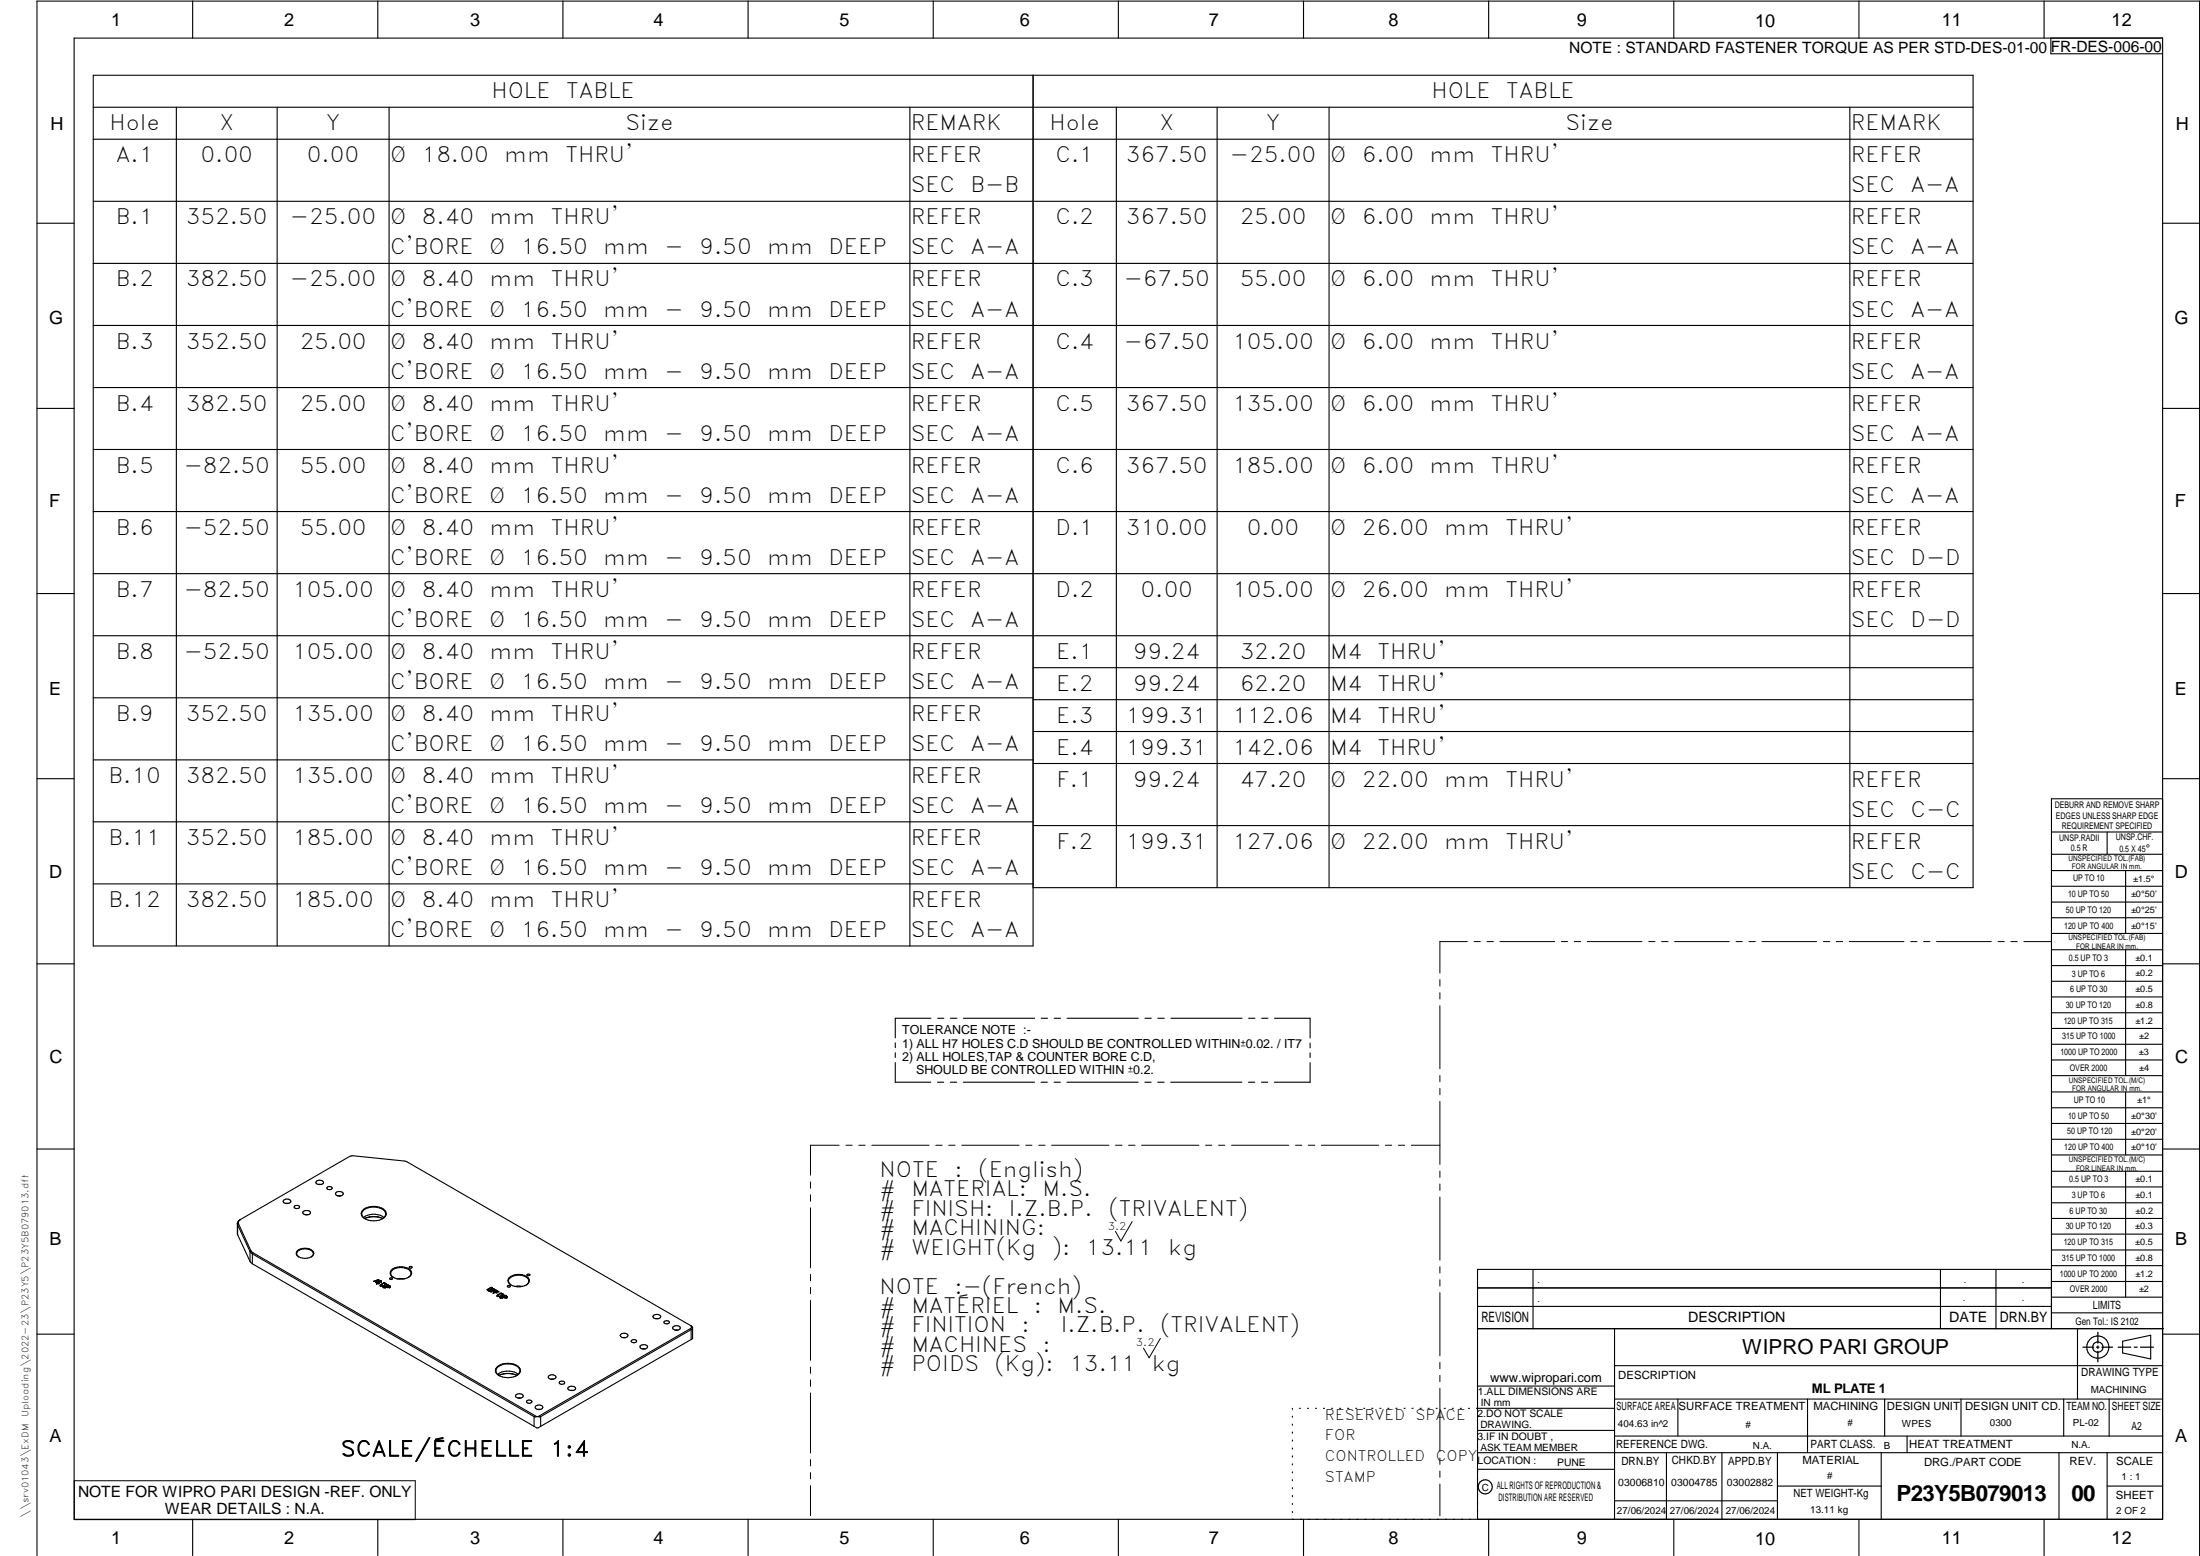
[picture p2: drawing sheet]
<svg xmlns="http://www.w3.org/2000/svg" width="594mm" height="420mm" viewBox="0 0 594 420" stroke-linecap="round" stroke-linejoin="round" font-family="sans-serif">
<g fill="none" stroke="#000" stroke-width=".3">
<path d="M20 10.3h564v400h-564zM52 .3v10M102 .3v10M152 .3v10M202 .3v10M252 .3v10M302 .3v10M352 .3v10M402 .3v10M452 .3v10M502 .3v10M552 .3v10"/>
<path d="M553.8 10.3v4.2h30.2M25.2 29h507.6M25.2 37.6h507.6M47.6 29v226.4M74.8 29v226.4M105.1 29v226.4M245.7 29v226.4M279 20.3v235.1h-253.8v-235.1h507.6v219.4h-253.8M301.4 29v210.7M328.7 29v210.7M358.9 29v210.7M499.5 29v210.7"/>
<path d="M25.2 54.4h507.6M10 60.3h10M25.2 71.1h507.6M584 60.3h10M25.2 87.9h507.6M10 110.3h10M25.2 104.6h507.6M584 110.3h10M25.2 121.4h507.6M25.2 138.1h507.6M25.2 154.9h507.6M10 160.3h10"/>
<path d="M25.2 171.7h507.6M584 160.3h10M25.2 188.4h253.8M279 180.3h253.8M279 188.9h253.8M279 197.5h253.8M10 210.3h10M25.2 205.2h253.8M279 206.2h253.8M584 215.7h-30v143.1M584 210.3h10M25.2 221.9h253.8"/>
<path d="M25.2 238.7h253.8M279 222.9h253.8M554 224.7h30M554 230.7h30M554 235.1h30M554 239.3h30M569 224.7v6M574 235.1v17M554 243.6h30M554 247.8h30M554 252.1h30M554 256.5h30"/>
<path d="M574 256.5v33.9M10 260.3h10M251.4 275h-9.6v5.2M253.2 275h1.7M256.7 275h1.7M260.2 275h19.2M281.2 275h1.7M284.7 275h1.7M288.2 275h19.2M309.2 275h1.7M312.7 275h1.7M316.2 275h19.2"/>
<path d="M337.2 275h1.7M340.7 275h1.7M344.2 275h9.6v5.3M554 260.7h30M554 265h30M554 269.2h30M554 273.5h30M554 277.7h30M584 260.3h10M241.8 281.6v1.3M241.8 284.3v1.2M241.8 286.9v5.3h9.5"/>
<path d="M253.1 292.2h1.7M256.6 292.2h1.8M260.1 292.2h19.3M281.1 292.2h1.7M284.6 292.2h1.7M288.1 292.2h19.2M309.2 292.2h1.6M312.6 292.2h1.8M316.1 292.2h19.3M337.1 292.2h1.7M340.6 292.2h1.7M353.8 287v5.2h-9.7"/>
<path d="M353.8 281.6v1.4M353.8 284.3v1.3M554 282h30M554 286.2h30M554 290.4h30M554 294.9h30M554 299.1h30M574 294.9v17M10 310.3h10M85.9 319.8h.8M85.9 319.8l-.5-.3-.1-.2a1.2 1.2 0 0 1 2.1 0l-.1 .2-.6 .3M86.7 319.8h-.8"/>
<path d="M554 303.4h30M554 307.6h30M554 311.9h30M554 316.3h30M574 316.3v34M584 310.3h10M64.1 330.4l.1 3M64.1 330.4l.1 .4M64.2 330.8l3.3 7.1M64.2 330.8v2.6M64.2 333.4l3.3 7.2M64.4 330.5l3.3 7.2"/>
<path d="M64.4 330.5l-.2 .3M65 329.3l29.4-17 .9-.2 14 1.4 77.2 44.4M65 329.3a.99 .99 0 0 0-.6 1.2M65 329.3l-.6 .3-.3 .8M67.5 337.9v2.7M67.5 337.9l.6 .7M67.7 337.7l.6 .6M67.7 337.7l-.2 .2M68.1 338.6l76.1 43.9M68.1 338.6v2.6M68.3 338.3l76.6 44.2M68.3 338.3l-.2 .3"/>
<path d="M77.1 325h.8M77.1 325l-.7-.6a1.2 1.2 0 0 1 2.2 0l-.7 .6M77.9 325h-.8M79.5 325.7l.5-.2 .7 .1 .2 .4-.5 .3a.76 .76 0 0 1-1-.4zM81.8 327.2l1-.3a.9 .9 0 0 1 1.1 .5 1.24 1.24 0 0 1-2.2 0zM83.2 328h-.8M84 339.4a3.3 3.3 0 0 1-4-.6 1.51 1.51 0 0 1 1.7-1.7h.7a2.1 2.1 0 0 1 2.3 1.3v.4l-.7 .6M84.4 339.1a1.21 1.21 0 0 0-.1-1.2 1.21 1.21 0 0 0-1.1-.6 2.77 2.77 0 0 0-3 .9 .94 .94 0 0 0 .5 1.2M88.3 320.6a.79 .79 0 0 1 1.4 .3l-.5 .3a.78 .78 0 0 1-1-.4zM91.2 322.9l-.3-.1-.3-.5a1.24 1.24 0 0 1 2.1 0l-.1 .3-.6 .3M91.2 322.9h.8M92 322.9h-.8"/>
<path d="M97.9 326.9a4.8 4.8 0 0 1 6.1 0 1.49 1.49 0 0 1-1 2.3 4.5 4.5 0 0 1-5.4-1.1l-.1-.4zM98.5 329l2-.5 1.6 .1 1.3 .4-2.1-.5-1.5 .1zM103.7 328.8a4.8 4.8 0 0 0-5.6 0M103.7 328.8l-.5 .3M103.7 328.8a1.39 1.39 0 0 0-.6-2.4 4.5 4.5 0 0 0-5.4 1 1.43 1.43 0 0 0 .9 1.7M554 320.5h30M554 324.8h30M554 329h30M554 333.2h30M554 337.5h30M67.5 340.6l.6 .6M68.1 341.2l76.1 43.9"/>
<path d="M101.5 345.9h.1M101.5 345.9l.2 .1M101.6 346.1h.1M101.7 346.3h.1M101.7 346.5h.1M101.7 346.4h.1M101.7 346h.1M101.8 346.4h.1M101.8 346.5h.1M101.8 346.3h.1M101.8 346.5h.3M102.1 345.7h.1"/>
<path d="M102.1 345.7l-.6 .2M102.1 345.7l-.4 .3-.2-.1M102.2 346.5h.1M102.2 346.5h-.1M102.3 345.5l-1.4 .5h.7M102.3 345.5h.1M102.3 345.5l-1.4 .5M102.3 346.3h.1M102.3 346v.3M102.3 346.3v.1M102.3 345.5l-.9 .8 .7-.6M102.3 346.3l-.1 .2"/>
<path d="M102.3 346v.1M102.4 346.1h.1M102.4 346.1v.2M102.4 346.4h.1M102.4 346.4l-.2 .2-.5-.1M102.4 345.9l-.1 .1M102.7 345.9l.2 .2M102.7 345.9l-.3 .1v.4M102.7 345.8l-.3 .1M102.7 345.8l.3 .3-.1-.2M102.7 347l.5 .2M102.7 347h.1"/>
<path d="M102.8 345.8l-.4 .1M102.8 347h.1M102.9 346.1h.1M102.9 347h.1M102.9 347l.3 .2M102.9 347.2h.3M103.4 347.3v.1M103.4 347.4l.5 .2M103.4 347.4h.1M103.5 347.3v.1M103.5 347.3h.1M103.5 347.4h.1"/>
<path d="M103.6 347.5h.1M103.7 346.4l-1 .6M103.7 346.4l-1 .5M103.7 346.4h.1M103.8 346.4h.1M103.8 346.5l.4 .1M103.9 346.5l.2 .2M104.1 346.7l-.4-.2-.8 .5M104.3 346.7l-.9 .6M104.3 346.7h.1M104.6 347.5l.4 .1M104.6 347.5h.1"/>
<path d="M104.8 347h.1M104.8 347l-.9 .6M104.8 347l-1.2 .5h.3M104.8 347l-.9 .5M105 347.1l.3 .2M105 347.1h.1M105.1 347.6h.1M105.1 347.5l-.1 .1M105.2 347.3l-.2-.1-.4 .3M105.2 347.3l.1 .1M105.2 347.5h.1M105.2 347.3h.1"/>
<path d="M105.2 347.5h-.1M105.3 345.1h.4l.3 .2-.5 .2-.3-.2zM105.3 347.4h.1M105.3 347.4l-.2 .2M105.3 347.3l-.3-.2-1.1 .7 .6-.3 .4 .2 .5-.3M105.3 347.3h.1M105.4 347.3h.1M105.4 347.4h.1M105.4 347.3v.1M105.7 342.9a3.9 3.9 0 0 1 5.4 .4 1.74 1.74 0 0 1-1.8 2l-.7 .1a3.2 3.2 0 0 1-3.2-1.3v-.4zM106.2 344.9a1.26 1.26 0 0 1-.7-1.4 1.26 1.26 0 0 1 1.2-1 3.7 3.7 0 0 1 4.2 1 1.16 1.16 0 0 1-.7 1.4M109.2 345.3h-1.9"/>
<path d="M110.6 342.1l.4-.1 .3 .2-.5 .2-.2-.1zM131.7 348.3l.2 .1M131.7 348.3h.1M131.9 348.4h.1M132 348.4h.1M132.2 348.7l1.2-.6zM132.5 348.8l1.1-.6 .5 .2-.5-.1-.3 .2 .3 .2-.4-.2zM132.6 347.6l.4 .2M132.6 347.6l-1.1 .7M132.6 347.7l.4 .2M132.6 347.6h.1M132.6 347.7l-.9 .5 .2 .2"/>
<path d="M132.9 348l-.8 .4M132.9 348h.1M132.9 347.9l-.8 .5M132.9 347.9h.1M133 347.9h.1M133 347.8l-.4-.2-1.1 .6 .4 .2M133 347.8h.1M133.1 347.9l-1.2 .6M133.3 348.5h.1M133.3 348.5l.3 .2M133.3 348h.1M133.6 348.2h.1"/>
<path d="M133.9 348.9h.1M133.9 348.9l.3 .2-.4-.2-.6 .4M134.3 348.6h.1M134.3 348.5l.4 .3-.4-.2-.4 .3M134.3 348.6l.4 .2M134.3 348.6l-1.1 .6M134.3 348.5l-1.1 .8M134.3 349.8h.1M134.3 349.9l.4 .1M134.3 349.9h.1M134.4 349.8h.1M134.4 349.9h.2"/>
<path d="M134.4 349.8l.3 .2M134.6 349.9l.1 .1M135 350.1h.1M135 350.2h.1M135.1 350.1v.1M135.1 350.1h.1M135.1 350.2h.1M135.2 350.3h.2M135.2 349.2l-.9 .5M135.2 349.2h.1M135.2 349.2l-.9 .6M135.3 349.3l.5 .1-.3-.1"/>
<path d="M135.3 349.3l-.9 .5M135.4 349.2h.1M135.4 349.2l.1 .1M135.5 349.3h.1M135.5 349.3l.3 .1M135.9 349.5l-.8 .6M135.9 349.5l-.9 .7M135.9 349.5h.1M136.1 350.3l.5 .1M136.1 350.3h.1M136.3 349.8l-.9 .5M136.3 349.8l-.8 .6-.5-.2"/>
<path d="M136.3 349.8h.1M136.6 349.9l-1.1 .7M136.6 349.9l.3 .2M136.6 349.9l-1.1 .6 .6-.2a.52 .52 0 0 0 .8-.2M136.6 349.9h.1M136.7 350.4h-.1M136.7 350.4h.1M136.8 350.1l-.2-.1-.5 .3M136.8 350.1l.1 .1M136.8 350.3h.1M136.8 350.1h.1M136.8 350.3l-.2 .1"/>
<path d="M136.9 350.2h.1M136.9 350.2l-.2 .2M136.9 350.1h.1M137.1 347.2h.6v.3h-.6zM137.7 346.7a1.23 1.23 0 0 1-.3-1.3 1.23 1.23 0 0 1 1.1-.8 3.5 3.5 0 0 1 4.2 1 1.24 1.24 0 0 1-.6 1.4M137.9 346.9a4 4 0 0 0 5-.7 1.74 1.74 0 0 0-1.8-2l-.7-.1a2.94 2.94 0 0 0-3.2 1.7l.3 .8 .5 .4M141 347.4h-1.9M142.4 344.1l.4-.1 .3 .3-.5 .2-.3-.2zM176.4 355.3l1-.4a.9 .9 0 0 1 1 .6 1.24 1.24 0 0 1-2.1 0zM177.8 356.1h-.8M179.4 356.8l.6-.2 .6 .1 .2 .5-.5 .3a.63 .63 0 0 1-.7-.1 .63 .63 0 0 1-.2-.6zM182.3 359.2l-.6-.4-.1-.2a1.2 1.2 0 0 1 2.1 0l-.6 .6"/>
<path d="M182.3 359.2h.8M183.1 359.2h-.8M186.5 358.7l-41.2 23.8M186.5 357.9l.3 .4-.3 .4M186.5 357.9l.5 .6M186.5 358.7l.1 .3M186.6 359l-40.6 23.5M186.6 359v2.7M187 358.5v3l-.4 .2M187 358.5l-.4 .5M399 358.8h185.2M399 352.8h155"/>
<path d="M399 347.8h155M414 342.8v16M436 358.8v51.5M524 342.8v16M539 342.8v16M554 341.8h30M554 346h30M554 350.3h30M554 354.5h30M554 342.8h-155v67.5M561 358.8v19M10 360.3h10"/>
<path d="M134.1 369.2a4.6 4.6 0 0 1 6.4 .4 1.88 1.88 0 0 1-1.9 2.2 4.2 4.2 0 0 1-4.7-1.3v-.9zM134.4 371.1a4.8 4.8 0 0 1 5.5 0M134.7 371.4l2.1-.5 1.5 .1 1.3 .4M139.9 377.5h.8M139.9 377.5l-.6-.3-.1-.3a1.24 1.24 0 0 1 2.1 0l-.1 .3-.5 .3M139.9 371.1l-.4 .4M139.9 371.1a1.39 1.39 0 0 0-.6-2.3 4.3 4.3 0 0 0-5.3 .9 1.48 1.48 0 0 0 .8 1.8M140.7 377.5h-.8M142.2 378.3a.82 .82 0 0 1 1.4 .3l-.1 .2a.7 .7 0 0 1-.8 .2 .7 .7 0 0 1-.5-.7zM148.1 371.6l.2-.2a1.23 1.23 0 0 1 1.8 .5 1.24 1.24 0 0 1-2.1 0zM149.5 372.4h-.8M151.1 373.2l.5-.2 .7 .1 .2 .4-.5 .3a.76 .76 0 0 1-1-.4z"/>
<path d="M154 375.5h.8M154 375.5l-.6-.3-.1-.3a1.24 1.24 0 0 1 2.1 0v.3l-.6 .3M154.8 375.5h-.8M168.1 361.2h.8M168.1 361.2l-.6-.6a1.2 1.2 0 0 1 2.1 0l-.7 .6M168.9 361.2h-.8M170.5 362l.9-.3 .5 .3a.71 .71 0 0 1-.7 .6 .71 .71 0 0 1-.7-.6zM173.4 364.2l-.6-.5a1.2 1.2 0 0 1 2.1 0l-.7 .5M173.4 364.2h.8M174.2 364.2h-.8M186.6 361.7l-40.6 23.4M399 374.3h37"/>
<path d="M436 377.8h148M453.1 377.8v10M488.1 377.8v14.5M508.9 377.8v10M529.5 377.8v10M557.3 377.8v10M569.5 377.8v10M573.2 362.2l7.6-1.6v6.3l-7.6-1.6zM584 368.8h-148M584 360.3h10M144.2 382.5v2.6M144.2 385.1l1.1 .5 .7-.5"/>
<path d="M144.9 382.5h-.7M144.9 382.5h.4M145.2 380.6h.8M145.2 380.6l-.7-.6a1.16 1.16 0 0 1 2.1 0l-.6 .6M146 380.6h-.8M146 382.5h-.7M146 382.5v2.6M349 380.3v.3M349 382.4v.3M349 384.6v.3M349 386.7v.3M349 388.8v.3"/>
<path d="M349 391v.3M349 393.1v.3M349 395.3v.3M349 397.4v.3M349 399.5v.3M350.9 380.3h.2M353.1 380.3h.2M355.2 380.3h.3M357.4 380.3h.3M359.6 380.3h.3M361.7 380.3h.3M363.9 380.3h.3"/>
<path d="M366.1 380.3h.3M368.3 380.3h.2M370.4 380.3h.3M372.6 380.3h.3M374.8 380.3h.3M376.9 380.3h.4M379.1 380.3h.3M381.3 380.3h.3M383.4 380.3h.4M385.6 380.3h.3M387.8 380.3h.3M390 380.3h.3"/>
<path d="M392.2 380.3h.3M394.3 380.3h.3M396.5 380.3h.3M398.7 380.3h37.3M399 396.7h37M399 392.3h185M399 386.2h37M436 387.8h148M450 392.3v18M465 392.3v18M480 392.3v18M508 392.3v18"/>
<path d="M515 387.8v4.5M556 392.3v18M569 392.3v18M52 410.3v9.7M102 410.3v9.7M152 410.3v9.7M202 410.3v9.7M252 410.3v9.7M302 410.3v9.7M349 401.7v.3M349 403.8v.4M349 406v.3"/>
<path d="M349 408.1v.3M352 410.3v9.7M402 410.3v9.7M436 405.3h44M452 410.3v9.7M480 401.3h28M502 410.3v9.7M552 410.3v9.7M569 401.3h15M10 420v-419.7h584v419.7"/>
<circle cx="566.5" cy="363.7" r="1.39"/>
<circle cx="566.5" cy="363.8" r="3"/>
<circle cx="401.1" cy="401.5" r="1.9"/>
</g>
<g fill="none" stroke="#000" stroke-width=".27">
<path d="M396.2 254.3h-7.4v8.5M398.1 254.3h1.6M401.5 254.3h1.8M405 254.3h14.8M421.6 254.3h1.7M425.1 254.3h1.7M428.6 254.3h14.8M445.2 254.3h1.7M448.7 254.3h1.7M452.2 254.3h14.8M468.8 254.3h1.7M472.3 254.3h1.7"/>
<path d="M475.8 254.3h14.8M492.4 254.3h1.7M495.8 254.3h1.8M499.4 254.3h14.7M516 254.3h1.6M519.4 254.3h1.8M522.9 254.3h14.8M539.5 254.3h1.7M543 254.3h1.7M546.5 254.3h7.4M388.8 264.5v1.8M388.8 268.1v1.6"/>
<path d="M388.8 271.6v17M388.8 290.4v1.7M388.8 293.9v1.7M388.8 297.4v17M218.9 319.2v1.6M226.6 309.2h-7.7v8.1M228.4 309.2h1.7M231.9 309.2h1.7M235.4 309.2h15.5M252.7 309.2h1.7M256.2 309.2h1.7M259.7 309.2h15.5"/>
<path d="M277 309.2h1.7M280.5 309.2h1.7M284 309.2h15.5M301.2 309.2h1.8M304.8 309.2h1.7M308.3 309.2h15.5M325.5 309.2h1.7M329.1 309.2h1.6M332.6 309.2h15.4M349.8 309.2h1.7M353.3 309.2h1.7M356.8 309.2h15.5"/>
<path d="M374.1 309.2h1.7M377.6 309.2h1.7M381.1 309.2h7.7M388.8 316.2v1.7M388.8 319.7v1.7M218.9 322.6v1.8M218.9 326.1v16.2M305.7 329.9l-3 5.2-1.5-2.6M388.8 323.2v17.1M218.9 344.1v1.8M218.9 347.6v1.7M218.9 351.2v16.1"/>
<path d="M388.8 342.1v1.6M388.8 345.6v1.7M388.8 349v17.1M218.9 369.1v1.7M218.9 372.6v1.8M218.9 376.1v16.2M313.3 361.4l-3 5.2-1.5-2.6M388.8 367.9v1.7M388.8 371.4v1.7M388.8 374.9v17M20.1 399.8h92v10.5h-92zM218.9 394.1v1.8"/>
<path d="M218.9 397.6v1.7M388.8 393.7v1.7M388.8 397.2v1.7M218.9 401.2v8.1M388.8 400.7v8.6"/>
</g>
<path d="M566.5 359.7v3M562.5 363.8h2.9M566.1 363.8h.7M566.5 363.4v.7M566.5 364.9v2.8M567.6 363.8h2.9M572 363.8h3.4M576.3 363.8h.8M578 363.8h3.5" fill="none" stroke="#000" stroke-width=".34"/>
<g font-size="6">
<text x="512.1" y="405.2">P23Y5B079013</text>
<text x="559.4" y="405.2">00</text>
</g>
<g font-size="5.7">
<text x="132.7" y="26.6">HOLE</text>
<text x="152.9" y="26.6">TABLE</text>
<text x="386.5" y="26.6">HOLE</text>
<text x="406.7" y="26.6">TABLE</text>
<text x="29.5" y="35.2">Hole</text>
<text x="59.3" y="35.2">X</text>
<text x="88" y="35.2">Y</text>
<text x="168.9" y="35.2">Size</text>
<text x="245.9" y="35.2">REMARK</text>
<text x="283.4" y="35.2">Hole</text>
<text x="313.1" y="35.2">X</text>
<text x="341.9" y="35.2">Y</text>
<text x="422.7" y="35.2">Size</text>
<text x="499.8" y="35.2">REMARK</text>
<text x="31.3" y="43.8">A.1</text>
<text x="54.2" y="43.8">0.00</text>
<text x="82.9" y="43.8">0.00</text>
<text x="105.3" y="43.8">Ø</text>
<text x="113.9" y="43.8">18.00</text>
<text x="136.1" y="43.8">mm</text>
<text x="152.7" y="43.8">THRU'</text>
<text x="245.9" y="43.8">REFER</text>
<text x="285" y="43.8">C.1</text>
<text x="304" y="43.8">367.50</text>
<text x="332.1" y="43.8">-25.00</text>
<text x="359.1" y="43.8">Ø</text>
<text x="367.7" y="43.8">6.00</text>
<text x="386" y="43.8">mm</text>
<text x="402.6" y="43.8">THRU'</text>
<text x="499.8" y="43.8">REFER</text>
<text x="245.9" y="51.9">SEC</text>
<text x="262.1" y="51.9">B-B</text>
<text x="499.8" y="51.9">SEC</text>
<text x="515.9" y="51.9">A-A</text>
<text x="31.3" y="60.6">B.1</text>
<text x="50.2" y="60.6">352.50</text>
<text x="78.3" y="60.6">-25.00</text>
<text x="105.3" y="60.6">Ø</text>
<text x="113.9" y="60.6">8.40</text>
<text x="132.2" y="60.6">mm</text>
<text x="148.8" y="60.6">THRU'</text>
<text x="245.9" y="60.6">REFER</text>
<text x="285" y="60.6">C.2</text>
<text x="304" y="60.6">367.50</text>
<text x="334.8" y="60.6">25.00</text>
<text x="359.1" y="60.6">Ø</text>
<text x="367.7" y="60.6">6.00</text>
<text x="386" y="60.6">mm</text>
<text x="402.6" y="60.6">THRU'</text>
<text x="499.8" y="60.6">REFER</text>
<text x="105.3" y="68.7">C'BORE</text>
<text x="132.1" y="68.7">Ø</text>
<text x="140.7" y="68.7">16.50</text>
<text x="162.9" y="68.7">mm</text>
<text x="179.5" y="68.7">-</text>
<text x="188.9" y="68.7">9.50</text>
<text x="207.2" y="68.7">mm</text>
<text x="223.7" y="68.7">DEEP</text>
<text x="245.9" y="68.7">SEC</text>
<text x="262.1" y="68.7">A-A</text>
<text x="499.8" y="68.7">SEC</text>
<text x="515.9" y="68.7">A-A</text>
<text x="31.3" y="77.3">B.2</text>
<text x="50.2" y="77.3">382.50</text>
<text x="78.3" y="77.3">-25.00</text>
<text x="105.3" y="77.3">Ø</text>
<text x="113.9" y="77.3">8.40</text>
<text x="132.2" y="77.3">mm</text>
<text x="148.8" y="77.3">THRU'</text>
<text x="245.9" y="77.3">REFER</text>
<text x="285" y="77.3">C.3</text>
<text x="303.4" y="77.3">-67.50</text>
<text x="334.8" y="77.3">55.00</text>
<text x="359.1" y="77.3">Ø</text>
<text x="367.7" y="77.3">6.00</text>
<text x="386" y="77.3">mm</text>
<text x="402.6" y="77.3">THRU'</text>
<text x="499.8" y="77.3">REFER</text>
<text x="105.3" y="85.5">C'BORE</text>
<text x="132.1" y="85.5">Ø</text>
<text x="140.7" y="85.5">16.50</text>
<text x="162.9" y="85.5">mm</text>
<text x="179.5" y="85.5">-</text>
<text x="188.9" y="85.5">9.50</text>
<text x="207.2" y="85.5">mm</text>
<text x="223.7" y="85.5">DEEP</text>
<text x="245.9" y="85.5">SEC</text>
<text x="262.1" y="85.5">A-A</text>
<text x="499.8" y="85.5">SEC</text>
<text x="515.9" y="85.5">A-A</text>
<text x="31.3" y="94.1">B.3</text>
<text x="50.2" y="94.1">352.50</text>
<text x="80.9" y="94.1">25.00</text>
<text x="105.3" y="94.1">Ø</text>
<text x="113.9" y="94.1">8.40</text>
<text x="132.2" y="94.1">mm</text>
<text x="148.8" y="94.1">THRU'</text>
<text x="245.9" y="94.1">REFER</text>
<text x="285" y="94.1">C.4</text>
<text x="303.4" y="94.1">-67.50</text>
<text x="332.8" y="94.1">105.00</text>
<text x="359.1" y="94.1">Ø</text>
<text x="367.7" y="94.1">6.00</text>
<text x="386" y="94.1">mm</text>
<text x="402.6" y="94.1">THRU'</text>
<text x="499.8" y="94.1">REFER</text>
<text x="105.3" y="102.2">C'BORE</text>
<text x="132.1" y="102.2">Ø</text>
<text x="140.7" y="102.2">16.50</text>
<text x="162.9" y="102.2">mm</text>
<text x="179.5" y="102.2">-</text>
<text x="188.9" y="102.2">9.50</text>
<text x="207.2" y="102.2">mm</text>
<text x="223.7" y="102.2">DEEP</text>
<text x="245.9" y="102.2">SEC</text>
<text x="262.1" y="102.2">A-A</text>
<text x="499.8" y="102.2">SEC</text>
<text x="515.9" y="102.2">A-A</text>
<text x="31.3" y="110.9">B.4</text>
<text x="50.2" y="110.9">382.50</text>
<text x="80.9" y="110.9">25.00</text>
<text x="105.3" y="110.9">Ø</text>
<text x="113.9" y="110.9">8.40</text>
<text x="132.2" y="110.9">mm</text>
<text x="148.8" y="110.9">THRU'</text>
<text x="245.9" y="110.9">REFER</text>
<text x="285" y="110.9">C.5</text>
<text x="304" y="110.9">367.50</text>
<text x="332.8" y="110.9">135.00</text>
<text x="359.1" y="110.9">Ø</text>
<text x="367.7" y="110.9">6.00</text>
<text x="386" y="110.9">mm</text>
<text x="402.6" y="110.9">THRU'</text>
<text x="499.8" y="110.9">REFER</text>
<text x="105.3" y="119">C'BORE</text>
<text x="132.1" y="119">Ø</text>
<text x="140.7" y="119">16.50</text>
<text x="162.9" y="119">mm</text>
<text x="179.5" y="119">-</text>
<text x="188.9" y="119">9.50</text>
<text x="207.2" y="119">mm</text>
<text x="223.7" y="119">DEEP</text>
<text x="245.9" y="119">SEC</text>
<text x="262.1" y="119">A-A</text>
<text x="499.8" y="119">SEC</text>
<text x="515.9" y="119">A-A</text>
<text x="31.3" y="127.6">B.5</text>
<text x="49.6" y="127.6">-82.50</text>
<text x="80.9" y="127.6">55.00</text>
<text x="105.3" y="127.6">Ø</text>
<text x="113.9" y="127.6">8.40</text>
<text x="132.2" y="127.6">mm</text>
<text x="148.8" y="127.6">THRU'</text>
<text x="245.9" y="127.6">REFER</text>
<text x="285" y="127.6">C.6</text>
<text x="304" y="127.6">367.50</text>
<text x="332.8" y="127.6">185.00</text>
<text x="359.1" y="127.6">Ø</text>
<text x="367.7" y="127.6">6.00</text>
<text x="386" y="127.6">mm</text>
<text x="402.6" y="127.6">THRU'</text>
<text x="499.8" y="127.6">REFER</text>
<text x="105.3" y="135.8">C'BORE</text>
<text x="132.1" y="135.8">Ø</text>
<text x="140.7" y="135.8">16.50</text>
<text x="162.9" y="135.8">mm</text>
<text x="179.5" y="135.8">-</text>
<text x="188.9" y="135.8">9.50</text>
<text x="207.2" y="135.8">mm</text>
<text x="223.7" y="135.8">DEEP</text>
<text x="245.9" y="135.8">SEC</text>
<text x="262.1" y="135.8">A-A</text>
<text x="499.8" y="135.8">SEC</text>
<text x="515.9" y="135.8">A-A</text>
<text x="31.3" y="144.4">B.6</text>
<text x="49.6" y="144.4">-52.50</text>
<text x="80.9" y="144.4">55.00</text>
<text x="105.3" y="144.4">Ø</text>
<text x="113.9" y="144.4">8.40</text>
<text x="132.2" y="144.4">mm</text>
<text x="148.8" y="144.4">THRU'</text>
<text x="245.9" y="144.4">REFER</text>
<text x="285" y="144.4">D.1</text>
<text x="304" y="144.4">310.00</text>
<text x="336.7" y="144.4">0.00</text>
<text x="359.1" y="144.4">Ø</text>
<text x="367.7" y="144.4">26.00</text>
<text x="390" y="144.4">mm</text>
<text x="406.6" y="144.4">THRU'</text>
<text x="499.8" y="144.4">REFER</text>
<text x="105.3" y="152.5">C'BORE</text>
<text x="132.1" y="152.5">Ø</text>
<text x="140.7" y="152.5">16.50</text>
<text x="162.9" y="152.5">mm</text>
<text x="179.5" y="152.5">-</text>
<text x="188.9" y="152.5">9.50</text>
<text x="207.2" y="152.5">mm</text>
<text x="223.7" y="152.5">DEEP</text>
<text x="245.9" y="152.5">SEC</text>
<text x="262.1" y="152.5">A-A</text>
<text x="499.8" y="152.5">SEC</text>
<text x="515.9" y="152.5">D-D</text>
<text x="31.3" y="161.1">B.7</text>
<text x="49.6" y="161.1">-82.50</text>
<text x="78.9" y="161.1">105.00</text>
<text x="105.3" y="161.1">Ø</text>
<text x="113.9" y="161.1">8.40</text>
<text x="132.2" y="161.1">mm</text>
<text x="148.8" y="161.1">THRU'</text>
<text x="245.9" y="161.1">REFER</text>
<text x="285" y="161.1">D.2</text>
<text x="308" y="161.1">0.00</text>
<text x="332.8" y="161.1">105.00</text>
<text x="359.1" y="161.1">Ø</text>
<text x="367.7" y="161.1">26.00</text>
<text x="390" y="161.1">mm</text>
<text x="406.6" y="161.1">THRU'</text>
<text x="499.8" y="161.1">REFER</text>
<text x="105.3" y="169.2">C'BORE</text>
<text x="132.1" y="169.2">Ø</text>
<text x="140.7" y="169.2">16.50</text>
<text x="162.9" y="169.2">mm</text>
<text x="179.5" y="169.2">-</text>
<text x="188.9" y="169.2">9.50</text>
<text x="207.2" y="169.2">mm</text>
<text x="223.7" y="169.2">DEEP</text>
<text x="245.9" y="169.2">SEC</text>
<text x="262.1" y="169.2">A-A</text>
<text x="499.8" y="169.2">SEC</text>
<text x="515.9" y="169.2">D-D</text>
<text x="31.3" y="177.9">B.8</text>
<text x="49.6" y="177.9">-52.50</text>
<text x="78.9" y="177.9">105.00</text>
<text x="105.3" y="177.9">Ø</text>
<text x="113.9" y="177.9">8.40</text>
<text x="132.2" y="177.9">mm</text>
<text x="148.8" y="177.9">THRU'</text>
<text x="245.9" y="177.9">REFER</text>
<text x="285.2" y="177.9">E.1</text>
<text x="306" y="177.9">99.24</text>
<text x="334.8" y="177.9">32.20</text>
<text x="359.1" y="177.9">M4</text>
<text x="372" y="177.9">THRU'</text>
<text x="105.3" y="186">C'BORE</text>
<text x="132.1" y="186">Ø</text>
<text x="140.7" y="186">16.50</text>
<text x="162.9" y="186">mm</text>
<text x="179.5" y="186">-</text>
<text x="188.9" y="186">9.50</text>
<text x="207.2" y="186">mm</text>
<text x="223.7" y="186">DEEP</text>
<text x="245.9" y="186">SEC</text>
<text x="262.1" y="186">A-A</text>
<text x="285.2" y="186.5">E.2</text>
<text x="306" y="186.5">99.24</text>
<text x="334.8" y="186.5">62.20</text>
<text x="359.1" y="186.5">M4</text>
<text x="372" y="186.5">THRU'</text>
<text x="31.3" y="194.6">B.9</text>
<text x="50.2" y="194.6">352.50</text>
<text x="78.9" y="194.6">135.00</text>
<text x="105.3" y="194.6">Ø</text>
<text x="113.9" y="194.6">8.40</text>
<text x="132.2" y="194.6">mm</text>
<text x="148.8" y="194.6">THRU'</text>
<text x="245.9" y="194.6">REFER</text>
<text x="285.2" y="195.2">E.3</text>
<text x="304" y="195.2">199.31</text>
<text x="332.8" y="195.2">112.06</text>
<text x="359.1" y="195.2">M4</text>
<text x="372" y="195.2">THRU'</text>
<text x="105.3" y="202.8">C'BORE</text>
<text x="132.1" y="202.8">Ø</text>
<text x="140.7" y="202.8">16.50</text>
<text x="162.9" y="202.8">mm</text>
<text x="179.5" y="202.8">-</text>
<text x="188.9" y="202.8">9.50</text>
<text x="207.2" y="202.8">mm</text>
<text x="223.7" y="202.8">DEEP</text>
<text x="245.9" y="202.8">SEC</text>
<text x="262.1" y="202.8">A-A</text>
<text x="285.2" y="203.8">E.4</text>
<text x="304" y="203.8">199.31</text>
<text x="332.8" y="203.8">142.06</text>
<text x="359.1" y="203.8">M4</text>
<text x="372" y="203.8">THRU'</text>
<text x="29.3" y="211.4">B.10</text>
<text x="50.2" y="211.4">382.50</text>
<text x="78.9" y="211.4">135.00</text>
<text x="105.3" y="211.4">Ø</text>
<text x="113.9" y="211.4">8.40</text>
<text x="132.2" y="211.4">mm</text>
<text x="148.8" y="211.4">THRU'</text>
<text x="245.9" y="211.4">REFER</text>
<text x="285.3" y="212.4">F.1</text>
<text x="306" y="212.4">99.24</text>
<text x="334.8" y="212.4">47.20</text>
<text x="359.1" y="212.4">Ø</text>
<text x="367.7" y="212.4">22.00</text>
<text x="390" y="212.4">mm</text>
<text x="406.6" y="212.4">THRU'</text>
<text x="499.8" y="212.4">REFER</text>
<text x="105.3" y="219.5">C'BORE</text>
<text x="132.1" y="219.5">Ø</text>
<text x="140.7" y="219.5">16.50</text>
<text x="162.9" y="219.5">mm</text>
<text x="179.5" y="219.5">-</text>
<text x="188.9" y="219.5">9.50</text>
<text x="207.2" y="219.5">mm</text>
<text x="223.7" y="219.5">DEEP</text>
<text x="245.9" y="219.5">SEC</text>
<text x="262.1" y="219.5">A-A</text>
<text x="499.8" y="220.5">SEC</text>
<text x="515.9" y="220.5">C-C</text>
<text x="29.3" y="228.2">B.11</text>
<text x="50.2" y="228.2">352.50</text>
<text x="78.9" y="228.2">185.00</text>
<text x="105.3" y="228.2">Ø</text>
<text x="113.9" y="228.2">8.40</text>
<text x="132.2" y="228.2">mm</text>
<text x="148.8" y="228.2">THRU'</text>
<text x="245.9" y="228.2">REFER</text>
<text x="285.3" y="229.2">F.2</text>
<text x="304" y="229.2">199.31</text>
<text x="332.8" y="229.2">127.06</text>
<text x="359.1" y="229.2">Ø</text>
<text x="367.7" y="229.2">22.00</text>
<text x="390" y="229.2">mm</text>
<text x="406.6" y="229.2">THRU'</text>
<text x="499.8" y="229.2">REFER</text>
<text x="105.3" y="236.3">C'BORE</text>
<text x="132.1" y="236.3">Ø</text>
<text x="140.7" y="236.3">16.50</text>
<text x="162.9" y="236.3">mm</text>
<text x="179.5" y="236.3">-</text>
<text x="188.9" y="236.3">9.50</text>
<text x="207.2" y="236.3">mm</text>
<text x="223.7" y="236.3">DEEP</text>
<text x="245.9" y="236.3">SEC</text>
<text x="262.1" y="236.3">A-A</text>
<text x="499.8" y="237.3">SEC</text>
<text x="515.9" y="237.3">C-C</text>
<text x="29.3" y="244.9">B.12</text>
<text x="50.2" y="244.9">382.50</text>
<text x="78.9" y="244.9">185.00</text>
<text x="105.3" y="244.9">Ø</text>
<text x="113.9" y="244.9">8.40</text>
<text x="132.2" y="244.9">mm</text>
<text x="148.8" y="244.9">THRU'</text>
<text x="245.9" y="244.9">REFER</text>
<text x="105.3" y="253.1">C'BORE</text>
<text x="132.1" y="253.1">Ø</text>
<text x="140.7" y="253.1">16.50</text>
<text x="162.9" y="253.1">mm</text>
<text x="179.5" y="253.1">-</text>
<text x="188.9" y="253.1">9.50</text>
<text x="207.2" y="253.1">mm</text>
<text x="223.7" y="253.1">DEEP</text>
<text x="245.9" y="253.1">SEC</text>
<text x="262.1" y="253.1">A-A</text>
<text x="237.5" y="317.8">NOTE</text>
<text x="257.7" y="317.8">:</text>
<text x="264.1" y="317.8">(English)</text>
<text x="237.5" y="323">#</text>
<text x="246.1" y="323">MATERIAL:</text>
<text x="281.5" y="323">M.S.</text>
<text x="237.5" y="328.3">#</text>
<text x="246.1" y="328.3">FINISH:</text>
<text x="272.4" y="328.3">I.Z.B.P.</text>
<text x="299.3" y="328.3">(TRIVALENT)</text>
<text x="237.5" y="333.5">#</text>
<text x="246.1" y="333.5">MACHINING:</text>
<text x="237.5" y="338.8">#</text>
<text x="246.1" y="338.8">WEIGHT(Kg</text>
<text x="284" y="338.8">):</text>
<text x="293.2" y="338.8">13.11</text>
<text x="315.5" y="338.8">kg</text>
<text x="237.5" y="349.3">NOTE</text>
<text x="257.7" y="349.3">:-(French)</text>
<text x="237.5" y="354.5">#</text>
<text x="237.5" y="359.8">#</text>
<text x="246.1" y="359.8">FINITION</text>
<text x="246.1" y="354.5">MATÉRIEL</text>
<text x="275.8" y="359.8">:</text>
<text x="279.2" y="354.5">:</text>
<text x="285.6" y="354.5">M.S.</text>
<text x="286.4" y="359.8">I.Z.B.P.</text>
<text x="313.3" y="359.8">(TRIVALENT)</text>
<text x="237.5" y="365">#</text>
<text x="246.1" y="365">MACHINES</text>
<text x="281.5" y="365">:</text>
<text x="237.5" y="370.3">#</text>
<text x="246.1" y="370.3">POIDS</text>
<text x="268.5" y="370.3">(Kg):</text>
<text x="288.8" y="370.3">13.11</text>
<text x="311" y="370.3">kg</text>
<text x="92" y="393.2">SCALE/ÉCHELLE</text>
<text x="148.6" y="393.2">1:4</text>
</g>
<text font-size="5.6" x="470.5" y="365.5">WIPRO PARI GROUP</text>
<g font-size="4.9">
<text x="30" y="6.9">1</text>
<text x="76.7" y="6.9">2</text>
<text x="127" y="6.9">3</text>
<text x="176.5" y="6.9">4</text>
<text x="226.7" y="6.9">5</text>
<text x="275.4" y="6.9">6</text>
<text x="326.4" y="6.9">7</text>
<text x="375" y="6.9">8</text>
<text x="425.8" y="6.9">9</text>
<text x="473.9" y="7.3">10</text>
<text x="524.3" y="6.9">11</text>
<text x="570.2" y="6.9">12</text>
<text x="13.6" y="35.1">H</text>
<text x="587.6" y="35.1">H</text>
<text x="13.2" y="87.5">G</text>
<text x="587.2" y="87.5">G</text>
<text x="13.2" y="137">F</text>
<text x="587.2" y="137">F</text>
<text x="13.2" y="187.6">E</text>
<text x="587.2" y="187.6">E</text>
<text x="13.2" y="237">D</text>
<text x="587.2" y="237">D</text>
<text x="13.4" y="287.1">C</text>
<text x="587.4" y="287.1">C</text>
<text x="13.4" y="336.2">B</text>
<text x="587.4" y="336.2">B</text>
<text x="13.4" y="389.3">A</text>
<text x="587.4" y="389.3">A</text>
<text x="30" y="416.9">1</text>
<text x="76.7" y="416.9">2</text>
<text x="127" y="416.9">3</text>
<text x="176.5" y="416.9">4</text>
<text x="226.7" y="416.9">5</text>
<text x="275.4" y="416.9">6</text>
<text x="326.4" y="416.9">7</text>
<text x="375" y="416.9">8</text>
<text x="425.8" y="416.9">9</text>
<text x="473.9" y="417.3">10</text>
<text x="524.3" y="416.9">11</text>
<text x="570.2" y="416.9">12</text>
</g>
<g font-size="4.2">
<text x="423.7" y="14.3">NOTE : STANDARD FASTENER TORQUE AS PER STD-DES-01-00</text>
<text x="553.8" y="14">FR-DES-006-00</text>
<text x="21.1" y="404.3">NOTE FOR WIPRO PARI DESIGN -REF. ONLY</text>
<text x="44.5" y="408.8">WEAR DETAILS : N.A.</text>
</g>
<g font-size="3.9">
<text x="400" y="357.1">REVISION</text>
<text x="455.9" y="357.1">DESCRIPTION</text>
<text x="526.4" y="357.1">DATE</text>
<text x="540" y="357.1">DRN.BY</text>
<text x="357.8" y="383.3">RESERVED</text>
<text x="382.3" y="383.3">SPACE</text>
<text x="357.8" y="388.9">FOR</text>
<text x="357.8" y="394.5">CONTROLLED</text>
<text x="387.8" y="394.5">COPY</text>
<text x="357.8" y="400">STAMP</text>
</g>
<text font-size="3.6" x="489.2" y="376.1">ML PLATE 1</text>
<text font-size="3.5" x="402.4" y="373.3">www.wipropari.com</text>
<g font-size="3.4">
<text x="243.6" y="279.3">TOLERANCE NOTE :-</text>
<text x="243.6" y="282.9">1) ALL H7 HOLES C.D SHOULD BE CONTROLLED WITHINu0.02. / IT7</text>
<text x="243.6" y="286.5">2) ALL HOLES,TAP &amp; COUNTER BORE C.D,</text>
<text x="247.4" y="290.1">SHOULD BE CONTROLLED WITHIN u0.2.</text>
</g>
<g font-size="3.1">
<text x="565.1" y="353.5">LIMITS</text>
<text x="562" y="371.7">DRAWING TYPE</text>
<text x="437" y="372.3">DESCRIPTION</text>
<text x="436.5" y="380.8">SURFACE AREA</text>
<text x="453.3" y="380.8">SURFACE TREATMENT</text>
<text x="489.7" y="380.8">MACHINING</text>
<text x="509.5" y="380.8">DESIGN UNIT</text>
<text x="530.6" y="380.8">DESIGN UNIT CD.</text>
<text x="558" y="380.6">TEAM NO.</text>
<text x="570.3" y="380.7">SHEET SIZE</text>
<text x="575.6" y="386.1">A2</text>
<text x="436.4" y="391.1">REFERENCE DWG.</text>
<text x="437.8" y="395.5">DRN.BY</text>
<text x="451.4" y="395.4">CHKD.BY</text>
<text x="466.6" y="395.5">APPD.BY</text>
<text x="486.7" y="395.4">MATERIAL</text>
<text x="488.9" y="390.9">PART CLASS.</text>
<text x="515.6" y="390.9">HEAT TREATMENT</text>
<text x="519.6" y="395.9">DRG./PART CODE</text>
<text x="558.9" y="395.5">REV.</text>
<text x="571.4" y="395.6">SCALE</text>
<text x="484.3" y="404.2">NET WEIGHT-Kg</text>
<text x="571.4" y="404.7">SHEET</text>
</g>
<text font-size="3" x="579.5" y="230.1">°</text>
<g font-size="2.8">
<text x="299.1" y="332.1">3.2</text>
<text x="560.4" y="357.7">Gen Tol.: IS 2102</text>
<text x="306.7" y="363.6">3.2</text>
<text x="399.1" y="376.6">1.ALL DIMENSIONS ARE</text>
<text x="399" y="382.7">2.DO NOT SCALE</text>
<text x="399" y="388.7">3.IF IN DOUBT ,</text>
<text x="399" y="395.4">LOCATION :</text>
<text x="420.5" y="396">PUNE</text>
<text x="404.2" y="402">ALL RIGHTS OF REPRODUCTION &amp;</text>
<text x="437" y="401.2">03006810</text>
<text x="451.3" y="401.2">03004785</text>
<text x="466.3" y="401.2">03002882</text>
<text x="404.7" y="405.4">DISTRIBUTION ARE RESERVED</text>
</g>
<g font-size="2.7">
<text x="564.6" y="376.2">MACHINING</text>
<text x="399.9" y="379.7">IN mm</text>
<text x="399.7" y="385.7">DRAWING.</text>
<text x="436.9" y="385.4">404.63 in^2</text>
<text x="471.4" y="385.5">#</text>
<text x="498.9" y="385">#</text>
<text x="513.6" y="385.3">WPES</text>
<text x="537.3" y="385.1">0300</text>
<text x="559.7" y="385.1">PL-02</text>
<text x="399.7" y="391.8">ASK TEAM MEMBER</text>
<text x="473.4" y="391.2">N.A.</text>
<text x="508.7" y="391.2">B</text>
<text x="559.3" y="391.1">N.A.</text>
<text x="493.4" y="399.5">#</text>
<text x="572.8" y="399.7">1 : 1</text>
<text x="400.1" y="402.5">C</text>
<text x="436.6" y="408.7">27/06/2024</text>
<text x="450.9" y="408.8">27/06/2024</text>
<text x="466" y="408.9">27/06/2024</text>
<text x="488.8" y="408.5">13.11 kg</text>
<text x="571.4" y="408.7">2 OF 2</text>
</g>
<g font-size="2.5">
<text x="554.9" y="218.3">DEBURR AND REMOVE SHARP</text>
<text x="555.2" y="221">EDGES UNLESS SHARP EDGE</text>
<text x="556.1" y="227.1">UNSP.RADII</text>
<text x="556.8" y="223.8">REQUIREMENT SPECIFIED</text>
<text x="571.4" y="226.9">UNSP.CHF.</text>
<text x="559.2" y="229.9">0.5 R</text>
<text x="572.3" y="230.1">0.5 X 45</text>
<text x="559.8" y="238">UP TO 10</text>
<text x="576.1" y="238.1">±1.5°</text>
<text x="558.5" y="242.2">10 UP TO 50</text>
<text x="575.5" y="242.3">±0°50'</text>
<text x="557.4" y="250.7">120 UP TO 400</text>
<text x="557.9" y="246.5">50 UP TO 120</text>
<text x="575.5" y="250.7">±0°15'</text>
<text x="575.5" y="246.5">±0°25'</text>
<text x="558.7" y="259.4">0.5 UP TO 3</text>
<text x="559.5" y="263.7">3 UP TO 6</text>
<text x="576.6" y="263.6">±0.2</text>
<text x="576.6" y="259.4">±0.1</text>
<text x="559" y="267.9">6 UP TO 30</text>
<text x="576.6" y="267.9">±0.5</text>
<text x="557.8" y="272.2">30 UP TO 120</text>
<text x="576.6" y="272.2">±0.8</text>
<text x="556.9" y="280.7">315 UP TO 1000</text>
<text x="557.3" y="276.4">120 UP TO 315</text>
<text x="576.6" y="276.4">±1.2</text>
<text x="577.7" y="280.7">±2</text>
<text x="556.4" y="284.9">1000 UP TO 2000</text>
<text x="577.6" y="284.9">±3</text>
<text x="558.9" y="289.2">OVER 2000</text>
<text x="577.7" y="289.3">±4</text>
<text x="560" y="297.9">UP TO 10</text>
<text x="577.1" y="297.9">±1°</text>
<text x="558.5" y="302.1">10 UP TO 50</text>
<text x="575.5" y="302.1">±0°30'</text>
<text x="557.4" y="310.6">120 UP TO 400</text>
<text x="558.2" y="306.3">50 UP TO 120</text>
<text x="575.5" y="310.6">±0°10'</text>
<text x="575.5" y="306.4">±0°20'</text>
<text x="558.8" y="319.2">0.5 UP TO 3</text>
<text x="559.4" y="323.4">3 UP TO 6</text>
<text x="576.6" y="319.2">±0.1</text>
<text x="576.6" y="323.5">±0.1</text>
<text x="558.9" y="327.7">6 UP TO 30</text>
<text x="576.7" y="327.7">±0.2</text>
<text x="557.8" y="332">30 UP TO 120</text>
<text x="576.6" y="332">±0.3</text>
<text x="556.8" y="340.5">315 UP TO 1000</text>
<text x="557.3" y="336.3">120 UP TO 315</text>
<text x="576.6" y="336.3">±0.5</text>
<text x="576.6" y="340.5">±0.8</text>
<text x="415.2" y="346.4">.</text>
<text x="530.3" y="346.5">.</text>
<text x="545.9" y="346.4">.</text>
<text x="556.2" y="344.7">1000 UP TO 2000</text>
<text x="576.6" y="344.7">±1.2</text>
<text x="415.2" y="351.5">.</text>
<text x="530" y="351.3">.</text>
<text x="545.9" y="351.4">.</text>
<text x="558.9" y="349">OVER 2000</text>
<text x="577.6" y="349">±2</text>
</g>
<g font-size="2.4">
<text x="7.7" y="382.7" transform="rotate(-90 7.7 382.7)">Uploading\2022-23\P23Y5\P23Y5B079013.dft</text>
<text x="7.7" y="409.8" transform="rotate(-90 7.7 409.8)">\\srv01043\ExDM</text>
</g>
<g font-size="2.1">
<text x="558.5" y="232.4">UNSPECIFIED TOL.(FAB)</text>
<text x="559.5" y="234.7">FOR ANGULAR IN mm.</text>
<text x="558.6" y="253.9">UNSPECIFIED TOL.(FAB)</text>
<text x="560.7" y="256.3">FOR LINEAR IN mm.</text>
<text x="558.7" y="292.3">UNSPECIFIED TOL.(M/C)</text>
<text x="559.6" y="294.7">FOR ANGULAR IN mm.</text>
<text x="558.7" y="313.7">UNSPECIFIED TOL.(M/C)</text>
<text x="560.6" y="316.1">FOR LINEAR IN mm.</text>
</g>
</svg>
